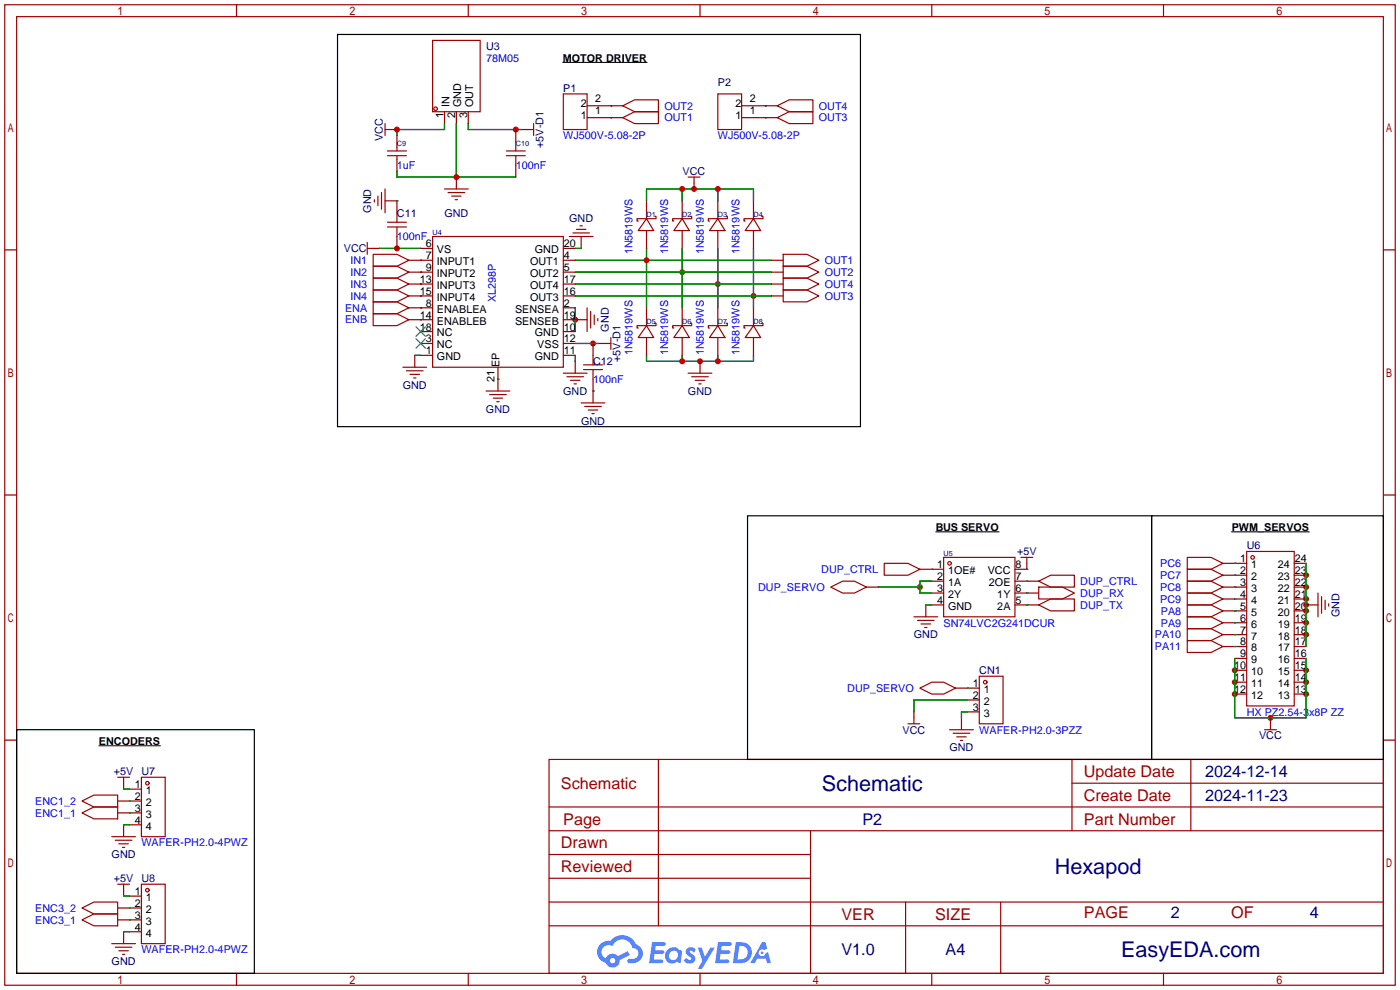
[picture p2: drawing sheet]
<svg xmlns="http://www.w3.org/2000/svg" width="299mm" height="212mm" viewBox="0 0 299 212" stroke-linecap="round" stroke-linejoin="round" font-family="sans-serif">
<g fill="none" stroke="#a10000" stroke-width=".25">
<path d="M1 1h297.2v209.6h-297.2zM3.6 3.6h292.1v204.4h-292.1zM50.5 1v2.6M100.1 1v2.6M149.6 1v2.6M199.1 1v2.6M248.7 1v2.6M1 53.4h2.6M295.7 53.4h2.5M1 105.8h2.6M295.7 105.8h2.5M1 158.2h2.6"/>
<path d="M295.7 158.2h2.5M117.3 162.3h178.4v45.7h-178.4zM117.3 177.5h178.4M117.3 172.5h178.4M140.7 162.3v35.6M173.2 177.5v30.5M229.1 162.3v15.2M229.1 167.4h66.6M254.5 162.3v15.2M117.3 182.6h55.9M117.3 197.9h178.4M117.3 192.8h178.4"/>
<path d="M117.3 187.7h55.9M193.5 192.8v15.2M213.9 192.8v15.2M50.5 208v2.6M100.1 208v2.6M149.6 208v2.6M199.1 208v2.6M248.7 208v2.6"/>
</g>
<g fill="#5487ff">
<path d="M146.9 202.7a1.3 1.3 0 0 1 1.8 .3l-.4 .6a.54 .54 0 0 0-.9-.2l.1 .2a1.34 1.34 0 0 1 1 1.8 1.47 1.47 0 0 1-2.4-.1l.5-.6 .8 .5a.31 .31 0 0 0 .4-.3 .31 .31 0 0 0-.3-.4 1.12 1.12 0 0 1-.6-1.8z"/>
<path d="M149.1 202.5h.9l.6 2 1.2-2h.9l-2.7 4.6h-.9l1-1.7z"/>
<path d="M139.4 201.4h1.6a1.31 1.31 0 0 1 1.2 .2 .4 .4 0 0 1-.3 .5l-1.8 .1-.1 .9h1.6a.4 .4 0 0 1 .4 .4 .4 .4 0 0 1-.4 .4h-1.7l-.2 1.2h1.4a.46 .46 0 0 1 .5 0 .46 .46 0 0 1 .1 .5l-.3 .2h-2.7z"/>
<path d="M153.5 201.4h1.6a1.32 1.32 0 0 1 1.2 .2 .39 .39 0 0 1-.3 .5l-1.8 .1-.1 .9h1.7a.4 .4 0 0 1 .3 .4 .4 .4 0 0 1-.4 .4h-1.7l-.2 1.2h1.4a.46 .46 0 0 1 .5 0 .46 .46 0 0 1 .1 .5l-.3 .2h-2.7z"/>
<path d="M162.9 201.4h.7l.4 1.3-.7 .4a.75 .75 0 0 0-1.1 .3 .75 .75 0 0 0 .5 1 .75 .75 0 0 0 .9-.7l.5-.2 .7 2.3h-.9l-.2-.9h-1.9l-.5 .9h-.9z"/>
<path d="M157.3 201.4l-.7 4.4h1.5a2.27 2.27 0 0 0 2.6-2.2 2.27 2.27 0 0 0-2.7-2.2zM158 202.1a1.5 1.5 0 0 1 1.8 1.6 1.5 1.5 0 0 1-1.9 1.4h-.3z"/>
<path d="M142.7 203a1.6 1.6 0 0 0-.3 2.3 1.6 1.6 0 0 0 2.3 .2l.8 .3 .3-2.4-.2-.3-.4-.1a1.58 1.58 0 0 0-2.5 0zM143.3 203.5a.98 .98 0 0 1 1.6 .4 .98 .98 0 0 1-1.1 1.3 .94 .94 0 0 1-.8-.7 .94 .94 0 0 1 .3-1z"/>
<path d="M128.3 201.8a2.37 2.37 0 0 0 1.2 4 1.54 1.54 0 0 0 1.7 1 1.54 1.54 0 0 0 1.3-1.6l2.1-1.1-.5-.8-2 1a1.57 1.57 0 0 0-2.6 .5 1.5 1.5 0 0 1-.8-2.1 1.5 1.5 0 0 1 2.2-.5 2.23 2.23 0 0 1 2.3-1.4 2.23 2.23 0 0 1 2 1.8 1.16 1.16 0 0 1 1.2 1.1 1.16 1.16 0 0 1-1.1 1.2h-.6a.47 .47 0 0 0-.6 .4 .47 .47 0 0 0 .4 .5 2.17 2.17 0 0 0 2.5-.9 2.17 2.17 0 0 0-.3-2.7l-.8-.4a3.2 3.2 0 0 0-5.5-.7l-1.1 .1zM130.4 205.3a.58 .58 0 0 1 1.1 0 .58 .58 0 0 1-1.1 0z"/>
<circle cx="162.9" cy="203.6" r=".28"/>
</g>
<g fill="none" stroke="#008700" stroke-width=".25">
<path d="M84.8 36.6v1.2h25.4M95 26.4v1.3h-10.2v1.3M97.5 26.4v11.4M100.1 26.4v1.3h11.4M130.6 25.1h.1M130.6 22.6h.1M163.6 25.1h.1M163.6 22.6h.1M81 53.1h8.9M122.9 55.6h41.9M138.2 42.9v-2.5h22.8v2.5M138.2 53.1v12.7"/>
<path d="M145.8 40.4v2.5M153.4 40.4v2.5M89.9 65.8h.1M138.2 75.9v1.3h22.8v-1.3M145.8 75.9v1.3M153.4 75.9v1.3"/>
</g>
<g fill="#c00">
<circle cx="84.8" cy="27.7" r=".63"/>
<circle cx="110.2" cy="27.7" r=".63"/>
<circle cx="97.5" cy="37.8" r=".63"/>
<circle cx="84.8" cy="53.1" r=".63"/>
<circle cx="153.4" cy="40.4" r=".63"/>
<circle cx="148.3" cy="40.4" r=".63"/>
<circle cx="145.8" cy="40.4" r=".63"/>
<circle cx="153.4" cy="77.2" r=".63"/>
<circle cx="149.6" cy="77.2" r=".63"/>
<circle cx="145.8" cy="77.2" r=".63"/>
<circle cx="138.2" cy="55.6" r=".63"/>
<circle cx="126.7" cy="73.4" r=".63"/>
<circle cx="122.9" cy="68.3" r=".63"/>
<circle cx="161" cy="63.2" r=".63"/>
<circle cx="153.4" cy="60.7" r=".63"/>
<circle cx="145.8" cy="58.2" r=".63"/>
<circle cx="263.9" cy="143.3" r=".63"/>
<circle cx="263.9" cy="145.8" r=".63"/>
<circle cx="263.9" cy="148.3" r=".63"/>
<circle cx="271.5" cy="153.4" r=".63"/>
<circle cx="279.1" cy="148.3" r=".63"/>
<circle cx="279.1" cy="145.8" r=".63"/>
<circle cx="279.1" cy="143.3" r=".63"/>
<circle cx="279.1" cy="122.9" r=".63"/>
<circle cx="279.1" cy="125.5" r=".63"/>
<circle cx="279.1" cy="128" r=".63"/>
<circle cx="279.1" cy="129.3" r=".63"/>
<circle cx="279.1" cy="130.6" r=".63"/>
<circle cx="279.1" cy="133.1" r=".63"/>
<circle cx="279.1" cy="135.6" r=".63"/>
<circle cx="196.6" cy="125.5" r=".63"/>
</g>
<g fill="none" stroke="#008700" stroke-width=".25">
<path d="M84.8 42.9h.1M89.9 58.2h.1M89.9 55.6h.1M122.9 58.2h41.9M122.9 53.1h1.3M145.8 53.1v12.7M153.4 53.1v12.7M161 53.1v12.7M88.6 75.9h1.3M89.9 65.8h.1M89.9 68.3h.1M89.9 63.2h.1"/>
<path d="M89.9 60.7h.1M122.9 73.4h5.1M122.9 65.8v5.1M122.9 75.9v1.3M122.9 63.2h41.9M122.9 60.7h41.9M106.4 81h.1M126.7 83.6h.1M187.7 125.5h8.9M197.9 129.3h1.2M199.1 121.7h.1M199.1 124.2h-2.5v2.5h2.5"/>
<path d="M219.5 121.7h.1M219.5 124.2h.1M219.5 126.7h.1M219.5 129.3h.1M263.9 120.4h.1M263.9 122.9h.1M263.9 125.5h.1M263.9 128h.1M263.9 130.6h.1M263.9 133.1h.1M263.9 135.6h.1M263.9 138.2h.1"/>
<path d="M279.1 120.4v17.8M206.8 147.1h.1M206.8 152.1h-1.3v1.3M206.8 149.6h-11.5v2.5M263.9 140.7v12.7h15.2v-12.7M26.4 176.3h1.3M26.4 168.7h1.3M27.7 173.7h.1M27.7 171.2h.1M26.4 199.1h1.3M26.4 191.5h1.3M27.7 194.1h.1"/>
<path d="M27.7 196.6h.1"/>
</g>
<g fill="none" stroke="#a10000" stroke-width=".25">
<path d="M92.5 8.6h10.1v15.3h-10.1zM82.3 27.7h1.3M82.3 26.4v2.6M82.8 33.3h4.1M82.8 32.3h4.1M84.8 31.5v.8M84.8 33.3v.7M108.2 33.3h4.1M108.2 32.3h4.1M110.2 30.2v2.1M110.2 33.3v2M112.8 27.7h1.2"/>
<path d="M114 26.4v2.6M120.4 20.1h5.1v7.6h-5.1zM133.1 25.1l2.5-1.2h5.1v2.5h-5.1zM133.1 22.6l2.5-1.3h5.1v2.6h-5.1zM147.1 37.8h2.5M148.3 37.8v1.3M153.4 20.1h5.1v7.6h-5.1zM166.1 25.1l2.6-1.2h5v2.5h-5zM166.1 22.6l2.6-1.3h5v2.6h-5zM78.5 51.8v2.6M78.5 53.1h1.3M79.8 59.4h5l2.6 1.3-2.6 1.3h-5z"/>
<path d="M79.8 56.9h5l2.6 1.3-2.6 1.2h-5zM79.8 54.4h5l2.6 1.2-2.6 1.3h-5zM80 42.7v.5M80.8 41.9v2M81.5 41.1v3.6M82.3 40.4v5.1M82.8 47.5h4.1M82.8 48.5h4.1M84.8 45.5v2M84.8 48.5v2M92.5 50.5h27.9v28h-27.9zM95 40.4h5.1"/>
<path d="M95.8 41.1h3.5M96.5 41.9h2.1M97.3 42.7h.5M121.7 50.5h5M122.4 49.8h3.6M123.2 49h2M124 48.3h.5M138.2 46.7l1.5 2.6h-3.3zM140 46.2h.2v.5h-4.1v.5h.3M145.8 46.7l1.5 2.6h-3.3zM147.6 46.2h.2v.5h-4v.5h.2M153.4 46.7l1.5 2.6h-3.3z"/>
<path d="M155.2 46.2h.2v.5h-4v.5h.2M161 46.7l1.6 2.6h-3.3zM162.8 46.2h.3v.5h-4.1v.5h.3M167.4 59.4h5.1l2.5 1.3-2.5 1.3h-5.1zM167.4 56.9h5.1l2.5 1.3-2.5 1.2h-5.1zM167.4 54.4h5.1l2.5 1.2-2.5 1.3h-5.1zM79.8 67.1h5l2.6 1.2-2.6 1.3h-5zM79.8 64.5h5l2.6 1.3-2.6 1.3h-5zM79.8 62h5l2.6 1.2-2.6 1.3h-5zM86.1 78.5h5.1M86.9 79.2h3.5M120.4 79.8h5.1"/>
<path d="M124.7 79h4.1M124.7 78h4.1M125.5 65.8v5.1M126.2 66.5v3.6M126.7 75.9v2.1M126.7 79v2M127 67.3v2M127.8 68.1v.5M129.3 73.4h1.3M130.6 72.1v2.6M138.2 69.6l1.5 2.5h-3.3zM140 69.1h.2v.5h-4.1v.5h.3"/>
<path d="M145.8 69.6l1.5 2.5h-3.3zM147.1 79.8h5M147.6 69.1h.2v.5h-4v.5h.2M153.4 69.6l1.5 2.5h-3.3zM155.2 69.1h.2v.5h-4v.5h.2M161 69.6l1.6 2.5h-3.3zM162.8 69.1h.3v.5h-4.1v.5h.3M167.4 62h5.1l2.5 1.2-2.5 1.3h-5.1zM87.6 80h2.1M88.4 80.8h.5M103.9 83.6h5.1M104.6 84.3h3.6"/>
<path d="M105.4 85.1h2M106.2 85.9h.5M121.2 80.5h3.5M121.9 81.3h2.1M122.7 82h.5M124.2 86.1h5.1M125 86.9h3.5M125.7 87.6h2.1M126.5 88.4h.5M147.8 80.5h3.6M148.6 81.3h2M149.4 82h.5"/>
<path d="M201.7 119.1h15.2v12.7h-15.2zM218.2 119.1h2.5M219.5 119.1v1.3M253.7 119.1h5.1l2.6 1.3-2.6 1.3h-5.1zM266.4 117.9h10.2v33h-10.2zM177.5 125.5l2.6-1.3h2.5l2.6 1.3-2.6 1.2h-2.5zM189 120.4h5.1l2.5 1.3-2.5 1.2h-5.1zM195.3 131.8h5.1M196.1 132.6h3.5M196.8 133.4h2.1M197.6 134.1h.5M222 124.2l2.5-1.3h5.1v2.6h-5.1z"/>
<path d="M222 125.5h5.1l2.5 1.2-2.5 1.3h-5.1zM222 129.3l2.5-1.3h5.1v2.6h-5.1zM253.7 121.7h5.1l2.6 1.2-2.6 1.3h-5.1zM253.7 124.2h5.1l2.6 1.3-2.6 1.2h-5.1zM253.7 126.7h5.1l2.6 1.3-2.6 1.3h-5.1zM253.7 129.3h5.1l2.6 1.3-2.6 1.2h-5.1zM253.7 131.8h5.1l2.6 1.3-2.6 1.3h-5.1zM253.7 134.4h5.1l2.6 1.2-2.6 1.3h-5.1zM253.7 136.9h5.1l2.6 1.3-2.6 1.2h-5.1zM281.7 126.7v5.1M282.4 127.5v3.6M283.2 128.3v2"/>
<path d="M284 129v.5M194.1 154.7h2.5M195.3 153.4v1.3M196.6 147.1l2.5-1.3h2.6l2.5 1.3-2.5 1.2h-2.6zM202.9 156h5.1M203.7 156.7h3.6M204.5 157.5h2M205.2 158.2h.5M209.3 144.5h5.1v10.2h-5.1zM270.3 156h2.5M271.5 154.7v1.3M17.5 173.7l2.6-1.2h5v2.5h-5z"/>
<path d="M17.5 171.2l2.6-1.3h5v2.6h-5zM23.9 178.8h5.1M24.6 179.6h3.6M25.1 166.1h2.6M26.4 166.1v1.3M30.2 166.1h5.1v12.7h-5.1zM17.5 196.6l2.6-1.3h5v2.6h-5zM17.5 194.1l2.6-1.3h5v2.5h-5zM25.1 189h2.6M25.4 180.3h2M26.2 181.1h.5M26.4 189v1.2"/>
<path d="M30.2 189h5.1v12.7h-5.1zM23.9 201.7h5.1M24.6 202.4h3.6M25.4 203.2h2M26.2 204h.5"/>
<circle cx="93.1" cy="23.2" r=".38"/>
<circle cx="267.7" cy="119.1" r=".38"/>
<circle cx="202.9" cy="120.4" r=".38"/>
<circle cx="210.6" cy="145.8" r=".38"/>
<circle cx="31.5" cy="167.4" r=".38"/>
<circle cx="31.5" cy="190.2" r=".38"/>
</g>
<g fill="none" stroke="#870000" stroke-width=".25">
<path d="M83.6 27.7h1.2M84.8 29v2.5M84.8 34v2.6M95 23.9v2.5M97.5 23.9v2.5M97.5 37.8v2.6M100.1 23.9v2.5M110.2 27.7v2.5M110.2 35.3v2.5M111.5 27.7h1.3M125.5 25.1h7.6M125.5 22.6h7.6"/>
<path d="M148.3 39.1v1.3M158.5 25.1h7.6M158.5 22.6h7.6M79.8 53.1h1.2M82.3 42.9h2.5v2.6M84.8 50.5v2.6M87.4 58.2h5.1M87.4 55.6h5.1M89.9 53.1h2.6M120.4 58.2h2.5M120.4 55.6h2.5M120.4 53.1h2.5"/>
<path d="M124.2 50.5v2.6M138.2 42.9v3.8M138.2 49.3v3.8M145.8 42.9v3.8M145.8 49.3v3.8M153.4 42.9v3.8M153.4 49.3v3.8M161 42.9v3.8M161 49.3v3.8M164.8 58.2h2.6M164.8 55.6h2.6M87.4 68.3h5.1"/>
<path d="M87.4 63.2h5.1M87.4 60.7h5.1M87.4 65.8h5.1M88.6 75.9v2.6M89.9 73.4h2.6M89.9 75.9h2.6M89.9 70.9h2.6M106.4 78.5v5.1M120.4 68.3h5.1M120.4 73.4h2.5M120.4 63.2h2.5M120.4 60.7h2.5"/>
<path d="M120.4 65.8h2.5M120.4 75.9h2.5M120.4 70.9h2.5M122.9 77.2v2.6M126.7 73.4v2.5M128 73.4h1.3M138.2 65.8v3.8M138.2 72.1v3.8M145.8 65.8v3.8M145.8 72.1v3.8M149.6 77.2v2.6M153.4 65.8v3.8"/>
<path d="M153.4 72.1v3.8M161 65.8v3.8M161 72.1v3.8M164.8 63.2h2.6M164.8 60.7h2.6M126.7 81v5.1M185.2 125.5h2.5M196.6 121.7h5.1M197.9 129.3v2.5M199.1 129.3h2.6M199.1 124.2h2.6M199.1 126.7h2.6"/>
<path d="M216.9 129.3h5.1M216.9 124.2h5.1M216.9 126.7h5.1M219.5 120.4v1.3h-2.6M261.4 120.4h5M261.4 122.9h5M261.4 125.5h5M261.4 128h5M261.4 130.6h5M261.4 133.1h5M261.4 135.6h5M261.4 138.2h5"/>
<path d="M276.6 120.4h2.5M276.6 122.9h2.5M276.6 125.5h2.5M276.6 128h2.5M276.6 130.6h2.5M276.6 133.1h2.5M276.6 135.6h2.5M276.6 138.2h2.5M279.1 129.3h2.6M195.3 152.1v1.3M204.2 147.1h5.1M205.5 153.4v2.6"/>
<path d="M206.8 149.6h2.5M206.8 152.1h2.5M263.9 140.7h2.5M263.9 143.3h2.5M263.9 145.8h2.5M263.9 148.3h2.5M271.5 153.4v1.3M276.6 140.7h2.5M276.6 143.3h2.5M276.6 145.8h2.5M276.6 148.3h2.5M25.1 171.2h5.1"/>
<path d="M25.1 173.7h5.1M26.4 167.4v1.3M26.4 176.3v2.5M27.7 168.7h2.5M27.7 176.3h2.5M25.1 194.1h5.1M25.1 196.6h5.1M26.4 190.2v1.3M26.4 199.1v2.6M27.7 191.5h2.5M27.7 199.1h2.5"/>
</g>
<path d="M88.9 72.4l2 2M88.9 69.8l2 2.1M90.9 72.4l-2 2M90.9 69.8l-2 2.1" fill="none" stroke="#3c3" stroke-width=".25"/>
<path d="M72.1 7.4h111.8v83.8h-111.8zM159.8 110.2h86.3v52.1h-86.3zM246.1 110.2h49.6v52.1h-49.6zM3.6 156h50.8v52h-50.8z" fill="none" stroke="#000" stroke-width=".25"/>
<path d="M120.3 13.3h18M200 113.7h13.5M263.3 113.7h16.5M21.1 159.4h13.1" fill="none" stroke="#000" stroke-width=".21"/>
<g font-size="4.6" fill="#000080">
<text x="175.7" y="169">Schematic</text>
<text x="225.5" y="186.8">Hexapod</text>
<text x="239.6" y="204.6">EasyEDA.com</text>
</g>
<g font-size="3.5" fill="#a00000">
<text x="231.6" y="166.1">Update Date</text>
<text x="119.9" y="168.6">Schematic</text>
<text x="231.6" y="171.1">Create Date</text>
<text x="120.4" y="176.2">Page</text>
<text x="231.6" y="176.2">Part Number</text>
<text x="119.9" y="181.3">Drawn</text>
<text x="119.9" y="186.4">Reviewed</text>
<text x="179.8" y="196.5">VER</text>
<text x="199.9" y="196.5">SIZE</text>
<text x="231.6" y="196.3">PAGE</text>
<text x="263.1" y="196.3">OF</text>
</g>
<g font-size="3.5" fill="#000080">
<text x="257.6" y="166.1">2024-12-14</text>
<text x="257.6" y="171.1">2024-11-23</text>
<text x="184.3" y="176.2">P2</text>
<text x="250.2" y="196.3">2</text>
<text x="280" y="196.3">4</text>
<text x="179.8" y="204.2">V1.0</text>
<text x="202.1" y="204.2">A4</text>
</g>
<g font-size="2.3" fill="#000080">
<text x="103.9" y="10.7">U3</text>
<text x="120.4" y="19.6">P1</text>
<text x="153.4" y="18.3">P2</text>
<text x="81.8" y="30.1" transform="rotate(-90 81.8 30.1)">VCC</text>
<text x="116.1" y="31.6" transform="rotate(-90 116.1 31.6)">+5V-D1</text>
<text x="145.9" y="37.4">VCC</text>
<text x="79.3" y="45.5" transform="rotate(-90 79.3 45.5)">GND</text>
<text x="84.8" y="46.3">C11</text>
<text x="95" y="46.3">GND</text>
<text x="121.6" y="47.5">GND</text>
<text x="73.5" y="53.9">VCC</text>
<text x="130.1" y="70.9" transform="rotate(-90 130.1 70.9)">GND</text>
<text x="132.6" y="77.4" transform="rotate(-90 132.6 77.4)">+5V-D1</text>
<text x="86.1" y="83.1">GND</text>
<text x="126.7" y="78">C12</text>
<text x="103.9" y="88.2">GND</text>
<text x="120.4" y="84.4">GND</text>
<text x="147" y="84.4">GND</text>
<text x="124.2" y="90.7">GND</text>
<text x="217.4" y="118.7">+5V</text>
<text x="266.4" y="117.4">U6</text>
<text x="286.3" y="131.9" transform="rotate(-90 286.3 131.9)">GND</text>
<text x="195.3" y="136.4">GND</text>
<text x="209.3" y="144.1">CN1</text>
<text x="192.9" y="156.8">VCC</text>
<text x="202.9" y="160.6">GND</text>
<text x="269.1" y="158">VCC</text>
<text x="24.3" y="165.7">+5V</text>
<text x="30.2" y="165.7">U7</text>
<text x="23.9" y="183.4">GND</text>
<text x="24.3" y="188.5">+5V</text>
<text x="30.2" y="188.5">U8</text>
<text x="23.9" y="206.3">GND</text>
</g>
<g font-size="2.3" fill="#00f">
<text x="103.9" y="13.3">78M05</text>
<text x="142" y="23.4">OUT2</text>
<text x="175" y="23.4">OUT4</text>
<text x="120.4" y="29.8">WJ500V-5.08-2P</text>
<text x="142" y="26">OUT1</text>
<text x="153.4" y="29.8">WJ500V-5.08-2P</text>
<text x="175" y="26">OUT3</text>
<text x="84.8" y="36.1">1uF</text>
<text x="110.2" y="36.1">100nF</text>
<text x="84.8" y="51.4">100nF</text>
<text x="74.9" y="59">IN2</text>
<text x="74.9" y="56.4">IN1</text>
<text x="135.2" y="54.4" transform="rotate(-90 135.2 54.4)">1N5819WS</text>
<text x="142.8" y="54.4" transform="rotate(-90 142.8 54.4)">1N5819WS</text>
<text x="150.4" y="54.4" transform="rotate(-90 150.4 54.4)">1N5819WS</text>
<text x="158" y="54.4" transform="rotate(-90 158 54.4)">1N5819WS</text>
<text x="176.3" y="59">OUT2</text>
<text x="176.3" y="56.4">OUT1</text>
<text x="74.9" y="64.1">IN4</text>
<text x="74.9" y="61.5">IN3</text>
<text x="106" y="64.5" transform="rotate(-90 106 64.5)">XL298P</text>
<text x="176.3" y="64.1">OUT3</text>
<text x="176.3" y="61.5">OUT4</text>
<text x="73.7" y="69.1">ENB</text>
<text x="73.7" y="66.6">ENA</text>
<text x="135.2" y="75.9" transform="rotate(-90 135.2 75.9)">1N5819WS</text>
<text x="142.8" y="75.9" transform="rotate(-90 142.8 75.9)">1N5819WS</text>
<text x="150.4" y="75.9" transform="rotate(-90 150.4 75.9)">1N5819WS</text>
<text x="158" y="75.9" transform="rotate(-90 158 75.9)">1N5819WS</text>
<text x="126.7" y="81.8">100nF</text>
<text x="175.5" y="122.5">DUP_CTRL</text>
<text x="230.9" y="125">DUP_CTRL</text>
<text x="248" y="121.2">PC6</text>
<text x="248" y="123.7">PC7</text>
<text x="162" y="126.3">DUP_SERVO</text>
<text x="230.9" y="127.6">DUP_RX</text>
<text x="230.9" y="130.1">DUP_TX</text>
<text x="248" y="126.3">PC8</text>
<text x="248" y="128.8">PC9</text>
<text x="248.1" y="131.4">PA8</text>
<text x="201.7" y="133.9">SN74LVC2G241DCUR</text>
<text x="246.8" y="136.4">PA10</text>
<text x="248.1" y="133.9">PA9</text>
<text x="246.8" y="139">PA11</text>
<text x="181.1" y="147.9">DUP_SERVO</text>
<text x="266.4" y="153">HX PZ2.54-3x8P ZZ</text>
<text x="209.3" y="156.8">WAFER-PH2.0-3PZZ</text>
<text x="7.5" y="172">ENC1_2</text>
<text x="7.5" y="174.5">ENC1_1</text>
<text x="30.2" y="180.9">WAFER-PH2.0-4PWZ</text>
<text x="7.5" y="197.4">ENC3_1</text>
<text x="7.5" y="194.9">ENC3_2</text>
<text x="30.2" y="203.8">WAFER-PH2.0-4PWZ</text>
</g>
<g font-size="2.3">
<text x="120.3" y="13.3">MOTOR DRIVER</text>
<text x="96" y="22.9" transform="rotate(-90 96 22.9)">IN</text>
<text x="98.6" y="22.9" transform="rotate(-90 98.6 22.9)">GND</text>
<text x="101.1" y="22.9" transform="rotate(-90 101.1 22.9)">OUT</text>
<text x="124.2" y="22.9">2</text>
<text x="127.2" y="21.9">2</text>
<text x="157.2" y="22.9">2</text>
<text x="160.3" y="21.9">2</text>
<text x="94.8" y="25.3" transform="rotate(-90 94.8 25.3)">1</text>
<text x="97.3" y="25.3" transform="rotate(-90 97.3 25.3)">2</text>
<text x="99.8" y="25.3" transform="rotate(-90 99.8 25.3)">3</text>
<text x="124.2" y="25.4">1</text>
<text x="127.2" y="24.4">1</text>
<text x="157.2" y="25.4">1</text>
<text x="160.3" y="24.4">1</text>
<text x="91" y="52.9">6</text>
<text x="120.5" y="52.9">20</text>
<text x="91" y="55.4">7</text>
<text x="91" y="57.9">9</text>
<text x="93.4" y="54.1">VS</text>
<text x="93.4" y="56.7">INPUT1</text>
<text x="93.4" y="59.2">INPUT2</text>
<text x="113.3" y="56.7">OUT1</text>
<text x="113.3" y="59.2">OUT2</text>
<text x="114.3" y="54.1">GND</text>
<text x="120.5" y="55.4">4</text>
<text x="120.5" y="57.9">5</text>
<text x="89.8" y="60.5">13</text>
<text x="89.8" y="63">15</text>
<text x="91" y="65.6">8</text>
<text x="93.4" y="61.7">INPUT3</text>
<text x="93.4" y="64.3">INPUT4</text>
<text x="113.3" y="64.3">OUT3</text>
<text x="113.3" y="61.7">OUT4</text>
<text x="120.5" y="65.6">2</text>
<text x="120.5" y="63">16</text>
<text x="120.5" y="60.5">17</text>
<text x="89.8" y="68.1">14</text>
<text x="89.8" y="70.6">18</text>
<text x="93.4" y="66.8">ENABLEA</text>
<text x="93.4" y="69.4">ENABLEB</text>
<text x="93.4" y="71.9">NC</text>
<text x="110.1" y="66.8">SENSEA</text>
<text x="110.1" y="69.4">SENSEB</text>
<text x="114.3" y="71.9">GND</text>
<text x="120.5" y="70.6">10</text>
<text x="120.5" y="68.1">19</text>
<text x="91" y="75.7">1</text>
<text x="91" y="73.2">3</text>
<text x="93.4" y="77">GND</text>
<text x="93.4" y="74.4">NC</text>
<text x="114.3" y="77">GND</text>
<text x="114.8" y="74.4">VSS</text>
<text x="120.5" y="75.7">11</text>
<text x="120.5" y="73.2">12</text>
<text x="105.7" y="81.5" transform="rotate(-90 105.7 81.5)">21</text>
<text x="106.7" y="78.5" transform="rotate(-90 106.7 78.5)">EP</text>
<text x="200" y="113.6">BUS SERVO</text>
<text x="263.2" y="113.6">PWM_SERVOS</text>
<text x="200.3" y="121.4">1</text>
<text x="200.3" y="124">2</text>
<text x="202.6" y="122.7">1OE#</text>
<text x="202.6" y="125.2">1A</text>
<text x="211.1" y="122.7">VCC</text>
<text x="211.4" y="125.2">2OE</text>
<text x="217" y="124">7</text>
<text x="217" y="121.4">8</text>
<text x="265" y="125.2">3</text>
<text x="265" y="122.7">2</text>
<text x="265" y="120.2">1</text>
<text x="267.4" y="124">2</text>
<text x="267.4" y="121.4">1</text>
<text x="273.1" y="121.4">24</text>
<text x="273.1" y="124">23</text>
<text x="276.7" y="120.2">24</text>
<text x="276.7" y="122.7">23</text>
<text x="276.7" y="125.2">22</text>
<text x="200.3" y="126.5">3</text>
<text x="200.3" y="129.1">4</text>
<text x="202.6" y="127.8">2Y</text>
<text x="202.6" y="130.3">GND</text>
<text x="213.2" y="130.3">2A</text>
<text x="213.2" y="127.8">1Y</text>
<text x="217" y="129.1">5</text>
<text x="217" y="126.5">6</text>
<text x="265" y="130.3">5</text>
<text x="265" y="127.8">4</text>
<text x="267.4" y="131.6">5</text>
<text x="267.4" y="129.1">4</text>
<text x="267.4" y="126.5">3</text>
<text x="273.1" y="126.5">22</text>
<text x="273.1" y="129.1">21</text>
<text x="273.1" y="131.6">20</text>
<text x="276.7" y="127.8">21</text>
<text x="276.7" y="130.3">20</text>
<text x="265" y="137.9">8</text>
<text x="265" y="135.4">7</text>
<text x="265" y="132.9">6</text>
<text x="267.4" y="136.7">7</text>
<text x="267.4" y="134.1">6</text>
<text x="273.1" y="134.1">19</text>
<text x="273.1" y="136.7">18</text>
<text x="276.7" y="132.9">19</text>
<text x="276.7" y="135.4">18</text>
<text x="276.7" y="137.9">17</text>
<text x="263.8" y="143">10</text>
<text x="265" y="140.5">9</text>
<text x="267.4" y="141.8">9</text>
<text x="267.4" y="139.2">8</text>
<text x="273.1" y="139.2">17</text>
<text x="273.1" y="141.8">16</text>
<text x="276.7" y="140.5">16</text>
<text x="276.7" y="143">15</text>
<text x="207.9" y="146.8">1</text>
<text x="207.9" y="149.4">2</text>
<text x="210.2" y="148.1">1</text>
<text x="263.8" y="148.1">12</text>
<text x="263.8" y="145.6">11</text>
<text x="267.4" y="149.4">12</text>
<text x="267.4" y="146.8">11</text>
<text x="267.4" y="144.3">10</text>
<text x="273.1" y="144.3">15</text>
<text x="273.1" y="146.8">14</text>
<text x="273.1" y="149.4">13</text>
<text x="276.7" y="145.6">14</text>
<text x="276.7" y="148.1">13</text>
<text x="207.9" y="151.9">3</text>
<text x="210.2" y="150.6">2</text>
<text x="210.2" y="153.2">3</text>
<text x="21.1" y="159.3">ENCODERS</text>
<text x="28.8" y="168.4">1</text>
<text x="28.8" y="171">2</text>
<text x="28.8" y="173.5">3</text>
<text x="31.2" y="169.7">1</text>
<text x="31.2" y="172.2">2</text>
<text x="28.8" y="176">4</text>
<text x="31.2" y="174.8">3</text>
<text x="31.2" y="177.3">4</text>
<text x="28.8" y="191.3">1</text>
<text x="28.8" y="193.8">2</text>
<text x="28.8" y="196.4">3</text>
<text x="31.2" y="192.6">1</text>
<text x="31.2" y="195.1">2</text>
<text x="31.2" y="197.6">3</text>
<text x="28.8" y="198.9">4</text>
<text x="31.2" y="200.2">4</text>
</g>
<g font-size="1.6" fill="#000080">
<text x="84.8" y="31.2">C9</text>
<text x="110.2" y="31.2">C10</text>
<text x="138.2" y="46.4">D1</text>
<text x="145.8" y="46.4">D2</text>
<text x="153.4" y="46.4">D3</text>
<text x="161" y="46.4">D4</text>
<text x="92.5" y="50.2">U4</text>
<text x="138.2" y="69.3">D5</text>
<text x="145.8" y="69.3">D6</text>
<text x="153.4" y="69.3">D7</text>
<text x="161" y="69.3">D8</text>
<text x="201.7" y="118.8">U5</text>
</g>
</svg>
